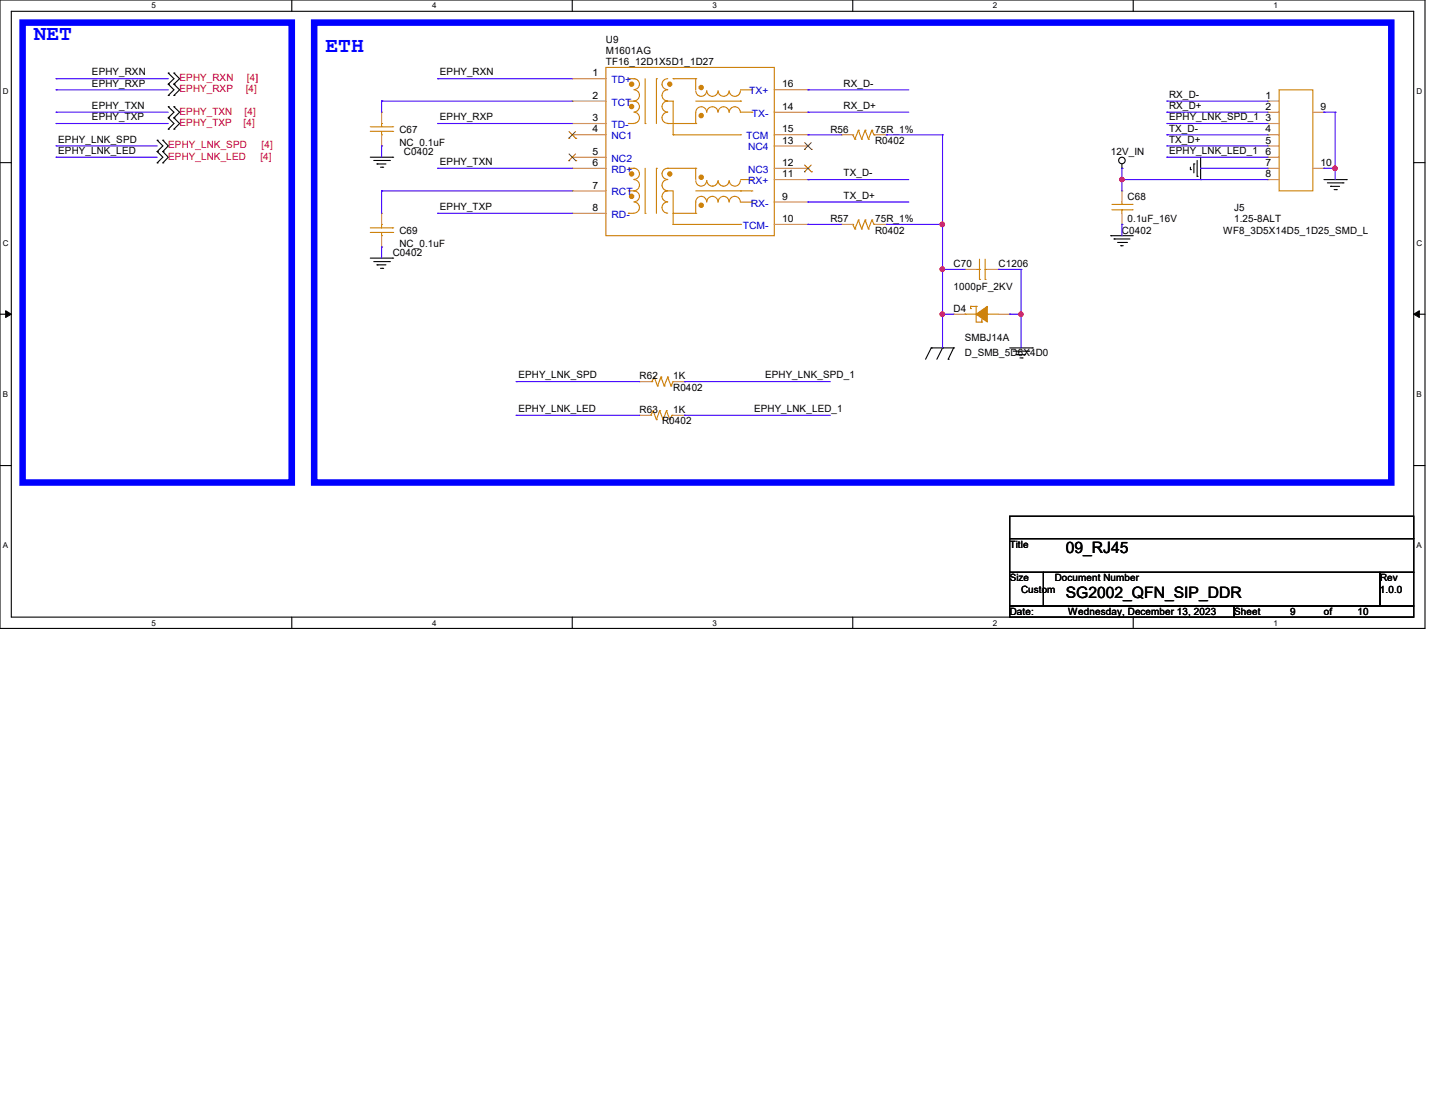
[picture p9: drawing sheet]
<svg xmlns="http://www.w3.org/2000/svg" width="279mm" height="216mm" viewBox="0 0 279 216" stroke-linecap="round" stroke-linejoin="round" font-family="sans-serif">
<path d="M0 0h277.5v122.3h-277.5zM2.2 2.2h273.1v117.9h-273.1z" fill="none" stroke="#000" stroke-width=".21"/>
<g fill="#fff">
<path d="M29.5 .3h.9v1.7h-.9z"/>
<path d="M29.5 120.4h.9v1.7h-.9z"/>
</g>
<path d="M56.8 0v2.2M56.8 120.1v2.2" fill="none" stroke="#000" stroke-width=".21"/>
<g fill="#fff">
<path d="M84.1 .3h.9v1.7h-.9z"/>
<path d="M84.1 120.4h.9v1.7h-.9z"/>
</g>
<path d="M111.4 0v2.2M111.4 120.1v2.2" fill="none" stroke="#000" stroke-width=".21"/>
<g fill="#fff">
<path d="M138.7 .3h.9v1.7h-.9z"/>
<path d="M138.7 120.4h.9v1.7h-.9z"/>
</g>
<path d="M166 0v2.2M166 120.1v2.2" fill="none" stroke="#000" stroke-width=".21"/>
<g fill="#fff">
<path d="M193.3 .3h.9v1.7h-.9z"/>
<path d="M193.3 120.4h.9v1.7h-.9z"/>
</g>
<path d="M220.6 0v2.2M220.6 120.1v2.2" fill="none" stroke="#000" stroke-width=".21"/>
<g fill="#fff">
<path d="M247.9 .3h.9v1.7h-.9z"/>
<path d="M247.9 120.4h.9v1.7h-.9z"/>
<path d="M.6 16.9h1.1v1.8h-1.1z"/>
<path d="M275.8 16.9h1.1v1.8h-1.1z"/>
<path d="M.6 46.4h1.1v1.7h-1.1z"/>
<path d="M275.8 46.4h1.1v1.7h-1.1z"/>
</g>
<path d="M0 31.7h2.2M275.3 31.7h2.2" fill="none" stroke="#000" stroke-width=".21"/>
<g fill="#fff">
<path d="M.6 75.9h1v1.7h-1z"/>
<path d="M275.8 75.9h1v1.7h-1z"/>
</g>
<path d="M0 61.2h2.2M275.3 61.2h2.2" fill="none" stroke="#000" stroke-width=".21"/>
<path d="M1.1 60.5l1.1 .7-1.1 .6zM275.3 61.2l1.1-.7v1.3z" fill="#000" stroke="#000" stroke-width=".19"/>
<g fill="#fff">
<path d="M.6 105.4h.9v1.7h-.9z"/>
<path d="M275.8 105.4h1v1.7h-1z"/>
</g>
<g fill="none" stroke="#000" stroke-width=".21">
<path d="M32.8 16.4h.1M32.8 14.2h.1M32.8 18.6h.1M32.8 14.2l1.1 1.1-1.1 1.1M32.8 16.4l1.1 1.1-1.1 1.1M33.9 16.4h.1M33.9 14.2h.1M33.9 18.6h.1M33.9 14.2l1.1 1.1-1.1 1.1M33.9 16.4l1.1 1.1-1.1 1.1M30.6 29.5h.1M30.6 27.3h.1"/>
<path d="M30.6 31.7h.1M30.6 27.3l1.1 1.1-1.1 1.1M30.6 29.5l1.1 1.1-1.1 1.1M31.7 29.5h.1M31.7 27.3h.1M31.7 31.7h.1M31.7 27.3l1.1 1.1-1.1 1.1M31.7 29.5l1.1 1.1-1.1 1.1M32.8 22.9h.1M32.8 20.8h.1M32.8 25.1h.1M32.8 20.8l1.1 1-1.1 1.1"/>
<path d="M32.8 22.9l1.1 1.1-1.1 1.1M33.9 22.9h.1M33.9 20.8h.1M33.9 25.1h.1M33.9 20.8l1.1 1-1.1 1.1M33.9 22.9l1.1 1.1-1.1 1.1M72.1 30.6h4.4M72.8 31.2h3M73.4 31.9h.1M73.4 31.9h1.7M74.1 32.6h.4M74.5 32.6h.1"/>
<path d="M75.8 31.2h.1M76.5 30.6h.1M218.4 32.8h.1M218.4 31.9v.9M231.8 33h.1M231.8 32.6v.4M232.5 31.9h.1M232.5 31.9v1.8M233.1 34.3h.1M233.1 31.2v3.1M233.8 35h.1M233.8 30.6v4.4"/>
<path d="M257.8 35h4.3M258.4 35.6h3.1M259.1 36.3h.1M259.1 36.3h1.7M259.8 36.9h.4M260.2 36.9h.1M261.5 35.6h.1M262.1 35h.1M72.1 50.2h4.4M72.8 50.9h3M73.4 51.6h.1M73.4 51.6h1.7"/>
<path d="M74.1 52.2h.4M74.5 52.2h.1M75.8 50.9h.1M76.5 50.2h.1M216.3 45.9h.1M216.3 45.9h4.3M216.9 46.5h.1M216.9 46.5h3.1M217.6 47.2h1.7M218.2 47.8h.1M218.2 47.8h.5M219.3 47.2h.1"/>
<path d="M181.3 67.7h.1M181.3 67.7l-1.1 2.2M181.3 67.7h4.4M183.5 67.7h.1M183.5 67.7l-1.1 2.2M184.6 69.9h.1M185.7 67.7h.1M185.7 67.7l-1.1 2.2M196.6 67.7h4.4M197.3 68.4h3M197.9 69h.1M197.9 69h1.8"/>
<path d="M198.6 69.7h.4M199 69.7h.1M200.3 68.4h.1M201 67.7h.1M0 90.6h2.2M275.3 90.6h2.2M196.6 100.5h78.7v4.4h-78.7zM196.6 104.9h78.7v6.5h-78.7zM196.6 111.4h6.6v6.6h-6.6zM196.6 118h43.7v2.1h-43.7zM203.2 111.4h65.5v6.6h-65.5zM240.3 118h35v2.1h-35z"/>
<path d="M268.7 111.4h6.6v6.6h-6.6z"/>
<circle cx="218.4" cy="31.2" r=".64"/>
</g>
<path d="M4.4 4.4h52.4v89.5h-52.4zM61.2 4.4h209.7v89.5h-209.7z" fill="none" stroke="#00f" stroke-width="1.3"/>
<g fill="none" stroke="#cc8006" stroke-width=".21">
<path d="M118 13.1h32.7v32.8h-32.7zM122.3 15.3h1.1M122.3 19.7h1.1M123.4 19.7a1.06 1.06 0 0 1 1.1 1 1.06 1.06 0 0 1-1.1 1.1M123.4 15.3a1.06 1.06 0 0 1 1.1 1.1 1.06 1.06 0 0 1-1.1 1M123.4 15.3h.1M123.4 17.5a1.08 1.08 0 0 1 1.1 1.1 1.08 1.08 0 0 1-1.1 1M123.4 19.7h.1M125.6 15.3v8.7M127.8 15.3h.1M127.8 15.3v8.7M129.5 19.7h.1"/>
<path d="M129.5 19.7h1.6v6.5M130 15.3a1.06 1.06 0 0 0-1.1 1.1 1.06 1.06 0 0 0 1.1 1M130 17.5a1.1 1.1 0 0 0-1.1 1.1 1.1 1.1 0 0 0 1.1 1.1 1.06 1.06 0 0 0-1.1 1 1.06 1.06 0 0 0 1.1 1.1M131.1 15.3h.1M131.1 15.3h4.4M135.5 17.7a1.08 1.08 0 0 0 1 1.1 1.08 1.08 0 0 0 1.1-1.1 1.08 1.08 0 0 0 1.1 1.1 1.08 1.08 0 0 0 1.1-1.1M135.5 15.3h.1M135.5 19.7h8.7M135.5 15.3v2.2M139.8 17.7a1.06 1.06 0 0 0 1.1 1.1M141.9 17.7a1.06 1.06 0 0 1-1 1.1M142 17.7a1.08 1.08 0 0 0 1.1 1.1 1.08 1.08 0 0 0 1-1.1"/>
<path d="M144.2 19.7h.1M144.2 17.5h2.2M146.4 17.5h.1M249 17.5h6.6v19.7h-6.6zM72.1 25.6h4.4M72.1 24.7h4.4M74.3 24h.1M74.3 26.2h.1M74.3 24v.7M74.3 25.6v.6M76.5 25.6h.1M76.5 24.7h.1"/>
<path d="M122.3 24h.1M122.3 37.2h1.1M122.3 32.8h1.1M122.3 24h1.1M123.4 39.3a1.08 1.08 0 0 1 1.1 1.1 1.08 1.08 0 0 1-1.1 1.1M123.4 37.2h.1M123.4 32.8h.1M123.4 35a1.08 1.08 0 0 1 1.1 1 1.08 1.08 0 0 1-1.1 1.1M123.4 32.8a1.08 1.08 0 0 1 1.1 1 1.08 1.08 0 0 1-1.1 1.1M123.4 21.8a1.08 1.08 0 0 1 1.1 1.1 1.08 1.08 0 0 1-1.1 1.1M123.4 37.2a1.06 1.06 0 0 1 1.1 1 1.06 1.06 0 0 1-1.1 1.1M125.6 24h.1"/>
<path d="M125.6 32.8v8.7M127.8 32.8h.1M127.8 32.8v8.7M129.5 37.2h.1M129.5 37.2h1.6v6.5M130 32.8a1.08 1.08 0 0 0-1.1 1 1.08 1.08 0 0 0 1.1 1.1M130 21.8a1.08 1.08 0 0 0-1.1 1.1 1.08 1.08 0 0 0 1.1 1.1M130 39.3a1.08 1.08 0 0 0-1.1 1.1 1.08 1.08 0 0 0 1.1 1.1M130 37.2a1.06 1.06 0 0 0-1.1 1 1.06 1.06 0 0 0 1.1 1.1M130 24h.1M130 35a1.08 1.08 0 0 0-1.1 1 1.08 1.08 0 0 0 1.1 1.1M130 32.8h.1"/>
<path d="M130 32.8h5.5M130 24h5.5M131.1 24h.1M131.1 26.2h.1M131.1 26.2h13.1M135.5 35.2a1.08 1.08 0 0 0 1 1 1.08 1.08 0 0 0 1.1-1 1.08 1.08 0 0 0 1.1 1 1.08 1.08 0 0 0 1.1-1M135.5 32.8h.1M135.5 24h.1M135.5 37.2h10.9M135.5 32.8v2.2M139.8 21.8a1.08 1.08 0 0 0-1.1-1 1.08 1.08 0 0 0-1.1 1 1.08 1.08 0 0 0-1.1-1 1.08 1.08 0 0 0-1 1v2.2M139.8 39.3a1.1 1.1 0 0 0-1.1-1.1 1.1 1.1 0 0 0-1.1 1.1 1.06 1.06 0 0 0-1.1-1.1 1.06 1.06 0 0 0-1 1.1v2.2"/>
<path d="M139.8 35.2a1.06 1.06 0 0 0 1.1 1 1.06 1.06 0 0 0 1-1M139.8 21.8a1.06 1.06 0 0 1 1.1-1 1.06 1.06 0 0 1 1 1M139.8 39.3a1.06 1.06 0 0 1 1.1-1.1 1.06 1.06 0 0 1 1 1.1M142 39.3a1.08 1.08 0 0 1 1.1-1.1 1.08 1.08 0 0 1 1 1.1M142 35.2a1.08 1.08 0 0 0 1.1 1 1.08 1.08 0 0 0 1-1M142 21.8a1.08 1.08 0 0 1 1.1-1 1.08 1.08 0 0 1 1 1M144.2 37.2h.1M144.2 26.2h.1M144.2 35h2.2M144.2 21.8h2.2M144.2 39.3h2.2M146.4 37.2h.1"/>
<path d="M146.4 35h.1M146.4 21.8h.1M146.4 39.3h.1M166 26.2h.1M166 26.2l.5 .9M166.5 27.1h.1M167.1 25.4h.1M167.1 25.4l.7 1.7M167.1 25.4l-.6 1.7M167.8 27.1h.1M168.4 25.4h.1M168.4 25.4l.7 1.7"/>
<path d="M168.4 25.4l-.6 1.7M169.1 27.1h.1M169.8 25.4h.1M169.8 25.4l.4 .8M169.8 25.4l-.7 1.7M170.2 26.2h.1M170.2 26.2h.2M216.5 39.8h3.9M218.4 39.8h.1M218.4 39.3v.5M220.4 39.8h.1M72.1 45.3h4.4"/>
<path d="M72.1 44.4h4.4M74.3 43.7h.1M74.3 45.9h.1M74.3 43.7v.7M74.3 45.3v.6M76.5 45.3h.1M76.5 44.4h.1M122.3 41.5h.1M122.3 41.5h1.1M125.6 41.5h.1M131.1 41.5h.1M131.1 43.7h.1"/>
<path d="M131.1 43.7h13.1M131.1 41.5h4.4M135.5 41.5h.1M144.2 43.7h.1M166 43.7h.1M166 43.7l.5 .9M166.5 44.6h.1M167.1 42.8h.1M167.1 42.8l.7 1.8M167.1 42.8l-.6 1.8M167.8 44.6h.1M168.4 42.8h.1"/>
<path d="M168.4 42.8l.7 1.8M168.4 42.8l-.6 1.8M169.1 44.6h.1M169.8 42.8h.1M169.8 42.8l.4 .9M169.8 42.8l-.7 1.8M170.2 43.7h.1M170.2 43.7h.2M189 59.6h.1M189 59.6h1.1M189 59.6v.5M190.1 59.6h.1"/>
<path d="M190.1 59.6v3.1h1M190.1 52.5h.6M190.7 54.4h.1M190.7 52.5h.1M190.7 50.5v3.9M191.8 52.5h.1M191.8 54.4h.1M191.8 52.5h.4M191.8 50.5v3.9M216.5 40.9h3.9M218.4 40.9h.1M218.4 40.9v.6"/>
<path d="M220.4 40.9h.1M126.7 74.3h.2M126.9 74.3h.1M127.2 80h.1M127.2 80l.6 1.7M127.2 80l-.5 .9M127.4 73.4h.1M127.4 73.4l-.5 .9M127.4 73.4l.6 1.7M128 75.1h.1M128.4 80h.1M128.4 80l.7 1.7"/>
<path d="M128.4 80l-.6 1.7M128.7 73.4h.1M128.7 73.4l-.7 1.7M128.7 73.4l.6 1.7M129.3 75.1h.1M129.8 80h.1M129.8 80l.6 1.7M129.8 80l-.7 1.7M130 73.4h.1M130 73.4l-.7 1.7M130 73.4l.6 1.7M130.6 75.1h.1"/>
<path d="M131.1 74.3h.1M131.1 74.3l-.5 .8M187.9 61.2h.1M187.9 61.2h2.2M189 60.1h.1M191.1 62.7h.1M191.1 62.3h.1M191.1 62.3v.4M192.2 61.2h.1M192.2 61.2h2.2M126.7 80.9h.1M127.8 81.7h.1"/>
<path d="M129.1 81.7h.1M130.4 81.7h.1M130.9 80.9h.1M130.9 80.9l-.5 .8M130.9 80.9h.2"/>
</g>
<g fill="none" stroke="#a84" stroke-width=".21">
<path d="M111.4 15.3h.1M111.4 19.7h.1M111.4 19.7h6.6M111.4 15.3h6.6M150.7 17.5h6.6M157.3 17.5h.1M246.8 19.7h.1M246.8 19.7h2.2M74.3 21.8h.1M74.3 28.4h.1M74.3 21.8v2.2M74.3 26.2v2.2"/>
<path d="M111.4 24h.1M111.4 26.2h.1M111.4 30.6h.1M111.4 32.8h.1M111.4 37.2h.1M111.4 26.2h6.6M111.4 24h6.6M111.4 30.6h6.6M111.4 32.8h6.6M111.4 37.2h6.6M150.7 26.2h6.6M150.7 21.8h6.6"/>
<path d="M150.7 28.4h6.6M150.7 32.8h6.6M150.7 35h6.6M150.7 39.3h6.6M157.3 39.3h.1M157.3 35h.1M157.3 32.8h.1M157.3 28.4h.1M157.3 21.8h.1M157.3 26.2h.1M163.8 26.2h.1M163.8 26.2h2.2"/>
<path d="M170.4 26.2h2.2M172.6 26.2h.1M218.4 37.2h.1M218.4 37.2v2.1M246.8 21.8h.1M246.8 24h.1M246.8 26.2h.1M246.8 28.4h.1M246.8 30.6h.1M246.8 32.8h.1M246.8 35h.1M246.8 26.2h2.2"/>
<path d="M246.8 21.8h2.2M246.8 24h2.2M246.8 28.4h2.2M246.8 30.6h2.2M246.8 32.8h2.2M246.8 35h2.2M255.6 21.8h2.2M255.6 32.8h2.2M257.8 21.8h.1M257.8 32.8h.1M74.3 41.5h.1M74.3 48.1h.1"/>
<path d="M74.3 41.5v2.2M74.3 45.9v2.2M111.4 41.5h.1M111.4 41.5h6.6M150.7 43.7h6.6M157.3 43.7h.1M163.8 43.7h.1M163.8 43.7h2.2M170.4 43.7h2.2M172.6 43.7h.1M187.9 52.5h.1M187.9 52.5h2.2"/>
<path d="M192.2 52.5h2.2M194.4 52.5h.1M218.4 43.7h.1M218.4 41.5v2.2M124.5 74.3h.1M124.5 74.3h2.2M131.1 74.3h2.2M133.3 74.3h.1M185.7 61.2h.1M185.7 61.2h2.2M194.4 61.2h2.2M196.6 61.2h.1"/>
<path d="M124.5 80.9h.1M124.5 80.9h2.2M131.1 80.9h2.2M133.3 80.9h.1"/>
</g>
<g fill="#cc8006" stroke="#cc8006" stroke-width=".21">
<path d="M190.1 61.2l2.1-1.6v3.1z" fill-rule="evenodd"/>
<circle cx="123" cy="16.4" r=".42"/>
<circle cx="130.4" cy="16.4" r=".41"/>
<circle cx="123" cy="33.9" r=".42"/>
<circle cx="123" cy="38.2" r=".42"/>
<circle cx="123" cy="20.7" r=".42"/>
<circle cx="130.4" cy="33.9" r=".41"/>
<circle cx="136.5" cy="17" r=".42"/>
<circle cx="136.5" cy="22.5" r=".42"/>
<circle cx="136.5" cy="34.5" r=".42"/>
<circle cx="136.5" cy="40" r=".42"/>
</g>
<g fill="none" stroke="#804000" stroke-width=".19">
<path d="M110.7 26.9h.1M110.7 31.3h.1M110.8 25.6l1.3 1.3M110.8 30l1.3 1.3M112.1 25.6l-1.4 1.3M112.1 30l-1.4 1.3M112.1 26.9h.1M112.1 31.3h.1M156.6 33.4h.1M156.6 29.1h.1M156.7 32.1l1.3 1.3M156.7 27.8l1.3 1.3"/>
<path d="M157.9 32.1l-1.3 1.3M157.9 27.8l-1.3 1.3M158 33.4h.1M158 29.1h.1"/>
</g>
<g fill="none" stroke="#4200ff" stroke-width=".21">
<path d="M10.9 15.3h.1M10.9 17.5h.1M10.9 15.3h21.9M10.9 17.5h21.9M74.3 19.7h.1M74.3 19.7v2.1M74.3 19.7h37.1M85.2 15.3h.1M85.2 15.3h26.2M157.3 17.5h.1M157.3 17.5h19.7M227.2 19.7h.1"/>
<path d="M227.2 19.7h19.6M10.9 21.8h.1M10.9 24h.1M10.9 28.4h.1M10.9 30.6h.1M10.9 21.8h21.9M10.9 24h21.9M10.9 28.4h19.7M10.9 30.6h19.7M74.3 28.4h.1M74.3 37.2h.1M74.3 28.4v2.2"/>
<path d="M74.3 37.2v4.3M74.3 37.2h37.1M85.2 32.8h.1M85.2 24h.1M85.2 24h26.2M85.2 32.8h26.2M157.3 39.3h.1M157.3 35h.1M157.3 26.2h.1M157.3 21.8h.1M157.3 21.8h19.7M157.3 39.3h19.7"/>
<path d="M157.3 35h19.7M157.3 26.2h6.5M172.6 26.2h.1M172.6 26.2h10.9M183.5 26.2h.1M183.5 26.2v41.5M218.4 32.8h.1M218.4 35h.1M218.4 35h28.4M218.4 32.8v4.4M227.2 21.8h.1M227.2 24h.1"/>
<path d="M227.2 26.2h.1M227.2 28.4h.1M227.2 30.6h.1M227.2 21.8h19.6M227.2 24h19.6M227.2 26.2h19.6M227.2 28.4h19.6M227.2 30.6h19.6M233.8 32.8h.1M233.8 32.8h13M257.8 21.8h.1M257.8 32.8h.1"/>
<path d="M257.8 21.8h2.2M257.8 32.8h2.2M260 21.8h.1M260 32.8h.1M260 21.8v13.2M74.3 48.1h.1M74.3 48.1v2.1M85.2 41.5h.1M85.2 41.5h26.2M157.3 43.7h.1M157.3 43.7h6.5M172.6 43.7h.1"/>
<path d="M172.6 43.7h10.9M183.5 43.7h.1M183.5 52.5h.1M183.5 52.5h4.4M194.4 52.5h.1M194.4 52.5h4.4M198.8 52.5h.1M198.8 52.5v15.2M218.4 43.7h.1M218.4 43.7v2.2M100.5 74.3h.1M100.5 74.3h24"/>
<path d="M133.3 74.3h.1M133.3 74.3h28.4M183.5 61.2h.1M183.5 61.2h2.2M196.6 61.2h.1M196.6 61.2h2.2M198.8 61.2h.1M100.5 80.9h.1M100.5 80.9h24M133.3 80.9h.1M133.3 80.9h28.4"/>
</g>
<g fill="#f00" stroke="#f00" stroke-width=".21">
<circle cx="183.5" cy="43.7" r=".42"/>
<circle cx="183.5" cy="52.4" r=".42"/>
<circle cx="183.5" cy="61.2" r=".42"/>
<circle cx="198.8" cy="61.2" r=".41"/>
<circle cx="259.9" cy="32.8" r=".42"/>
<circle cx="218.4" cy="34.9" r=".42"/>
</g>
<g font-size="4.2" fill="#00f">
<text x="6.6" y="7.9">NET</text>
<text x="63.4" y="10">ETH</text>
</g>
<g font-size="3.1">
<text x="207.5" y="107.6">09_RJ45</text>
<text x="207.5" y="116.4">SG2002_QFN_SIP_DDR</text>
</g>
<g font-size="1.9">
<text x="118" y="8.3">U9</text>
<text x="118" y="10.5">M1601AG</text>
<text x="17.9" y="14.7">EPHY_RXN</text>
<text x="17.9" y="16.8">EPHY_RXP</text>
<text x="85.6" y="14.7">EPHY_RXN</text>
<text x="115.4" y="14.9">1</text>
<text x="118" y="12.7">TF16_12D1X5D1_1D27</text>
<text x="152.3" y="17">16</text>
<text x="164.3" y="16.8">RX_D-</text>
<text x="17.9" y="21.2">EPHY_TXN</text>
<text x="17.9" y="23.4">EPHY_TXP</text>
<text x="85.6" y="23.4">EPHY_RXP</text>
<text x="115.4" y="19.2">2</text>
<text x="115.4" y="23.6">3</text>
<text x="152.3" y="21.4">14</text>
<text x="164.3" y="21.2">RX_D+</text>
<text x="227.6" y="19.1">RX_D-</text>
<text x="227.6" y="21.2">RX_D+</text>
<text x="227.6" y="23.4">EPHY_LNK_SPD_1</text>
<text x="246.4" y="19.2">1</text>
<text x="246.4" y="21.4">2</text>
<text x="246.4" y="23.6">3</text>
<text x="257.1" y="21.4">9</text>
<text x="11.3" y="27.8">EPHY_LNK_SPD</text>
<text x="11.3" y="30">EPHY_LNK_LED</text>
<text x="77.8" y="25.8">C67</text>
<text x="77.8" y="28.4">NC_0.1uF</text>
<text x="115.4" y="25.8">4</text>
<text x="152.3" y="27.9">13</text>
<text x="152.3" y="25.8">15</text>
<text x="161.7" y="25.8">R56</text>
<text x="170.4" y="28">R0402</text>
<text x="170.4" y="25.8">75R_1%</text>
<text x="227.6" y="25.6">TX_D-</text>
<text x="227.6" y="27.8">TX_D+</text>
<text x="227.6" y="30">EPHY_LNK_LED_1</text>
<text x="246.4" y="25.8">4</text>
<text x="246.4" y="27.9">5</text>
<text x="78.7" y="30.2">C0402</text>
<text x="85.6" y="32.1">EPHY_TXN</text>
<text x="115.4" y="30.1">5</text>
<text x="115.4" y="32.3">6</text>
<text x="152.3" y="34.5">11</text>
<text x="152.3" y="32.3">12</text>
<text x="164.3" y="34.3">TX_D-</text>
<text x="216.3" y="30.2">12V_IN</text>
<text x="246.4" y="30.1">6</text>
<text x="246.4" y="32.3">7</text>
<text x="246.4" y="34.5">8</text>
<text x="257.1" y="32.3">10</text>
<text x="85.6" y="40.9">EPHY_TXP</text>
<text x="115.4" y="36.7">7</text>
<text x="115.4" y="41.1">8</text>
<text x="152.3" y="38.9">9</text>
<text x="164.3" y="38.7">TX_D+</text>
<text x="219.5" y="38.9">C68</text>
<text x="240.3" y="41.1">J5</text>
<text x="77.8" y="45.5">C69</text>
<text x="152.3" y="43.2">10</text>
<text x="161.7" y="43.3">R57</text>
<text x="170.4" y="45.5">R0402</text>
<text x="170.4" y="43.3">75R_1%</text>
<text x="218.4" y="45.5">C0402</text>
<text x="219.5" y="43.3">0.1uF_16V</text>
<text x="238.1" y="45.5">WF8_3D5X14D5_1D25_SMD_L</text>
<text x="240.3" y="43.3">1.25-8ALT</text>
<text x="76.5" y="49.9">C0402</text>
<text x="77.8" y="48.1">NC_0.1uF</text>
<text x="185.7" y="52">C70</text>
<text x="194.4" y="52">C1206</text>
<text x="185.7" y="56.4">1000pF_2KV</text>
<text x="185.7" y="60.8">D4</text>
<text x="187.9" y="66.5">SMBJ14A</text>
<text x="187.9" y="69.3">D_SMB_5D6X4D0</text>
<text x="100.9" y="73.7">EPHY_LNK_SPD</text>
<text x="124.5" y="73.9">R62</text>
<text x="131.1" y="76.1">R0402</text>
<text x="131.1" y="73.9">1K</text>
<text x="149" y="73.7">EPHY_LNK_SPD_1</text>
<text x="100.9" y="80.2">EPHY_LNK_LED</text>
<text x="124.5" y="80.4">R63</text>
<text x="128.9" y="82.6">R0402</text>
<text x="131.1" y="80.4">1K</text>
<text x="146.8" y="80.2">EPHY_LNK_LED_1</text>
<text x="196.6" y="106.6">Title</text>
<text x="196.6" y="113.2">Size</text>
<text x="205.4" y="113.2">Document Number</text>
<text x="268.7" y="113.2">Rev</text>
<text x="196.6" y="119.8">Date:</text>
<text x="198.8" y="115.4">Custom</text>
<text x="208" y="119.8">Wednesday, December 13, 2023</text>
<text x="240.3" y="119.8">Sheet</text>
<text x="251.2" y="119.8">9</text>
<text x="257.8" y="119.8">of</text>
<text x="264.3" y="119.8">10</text>
<text x="268.7" y="115.4">1.0.0</text>
</g>
<g font-size="1.9" fill="#f00">
<text x="35" y="15.8">EPHY_RXN</text>
<text x="35" y="17.9">EPHY_RXP</text>
<text x="47.8" y="17.9">[4]</text>
<text x="48.1" y="15.8">[4]</text>
<text x="35" y="22.3">EPHY_TXN</text>
<text x="47.6" y="22.3">[4]</text>
<text x="32.8" y="28.9">EPHY_LNK_SPD</text>
<text x="35" y="24.5">EPHY_TXP</text>
<text x="47.4" y="24.5">[4]</text>
<text x="50.9" y="28.9">[4]</text>
<text x="32.8" y="31.1">EPHY_LNK_LED</text>
<text x="50.7" y="31.1">[4]</text>
</g>
<g font-size="1.9" fill="#00c">
<text x="119.1" y="16.2">TD+</text>
<text x="119.1" y="20.6">TCT</text>
<text x="145.9" y="18.4">TX+</text>
<text x="146.4" y="22.7">TX-</text>
<text x="119.1" y="24.9">TD-</text>
<text x="119.1" y="27.1">NC1</text>
<text x="145.3" y="27.1">TCM</text>
<text x="145.7" y="29.3">NC4</text>
<text x="119.1" y="31.5">NC2</text>
<text x="119.1" y="33.7">RD+</text>
<text x="145.7" y="35.9">RX+</text>
<text x="145.7" y="33.7">NC3</text>
<text x="119.1" y="38.1">RCT</text>
<text x="146.2" y="40.2">RX-</text>
<text x="119.1" y="42.4">RD-</text>
<text x="144.6" y="44.6">TCM-</text>
</g>
<g font-size="1.6">
<text x="29.5" y="1.7">5</text>
<text x="84.1" y="1.7">4</text>
<text x="138.7" y="1.7">3</text>
<text x="193.3" y="1.7">2</text>
<text x="247.9" y="1.7">1</text>
<text x=".6" y="18.3">D</text>
<text x="275.8" y="18.3">D</text>
<text x=".6" y="47.8">C</text>
<text x="275.8" y="47.8">C</text>
<text x=".6" y="77.3">B</text>
<text x="275.8" y="77.3">B</text>
<text x=".6" y="106.8">A</text>
<text x="275.8" y="106.8">A</text>
<text x="29.5" y="121.8">5</text>
<text x="84.1" y="121.8">4</text>
<text x="138.7" y="121.8">3</text>
<text x="193.3" y="121.8">2</text>
<text x="247.9" y="121.8">1</text>
</g>
</svg>
